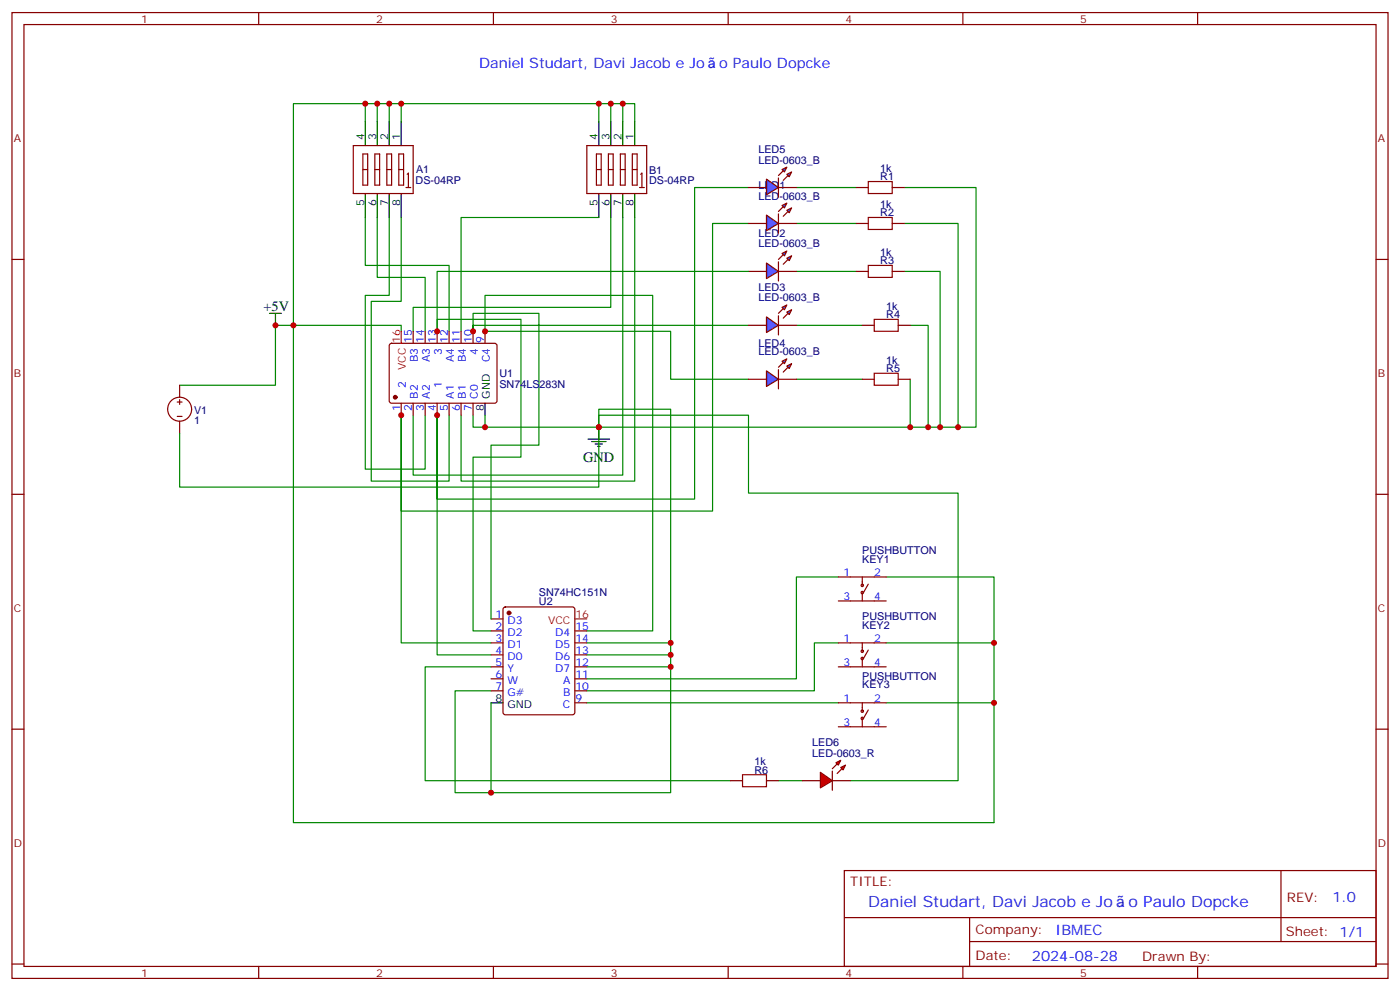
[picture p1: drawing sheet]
<svg xmlns="http://www.w3.org/2000/svg" width="412mm" height="292mm" viewBox="0 0 412 292" stroke-linecap="round" stroke-linejoin="round" font-family="sans-serif">
<g fill="none" stroke="#870000" stroke-width=".35">
<path d="M3.5 3.7h405.4v284.3h-405.4zM7.1 7.2h398.2v277.3h-398.2zM76.2 3.7v3.5M145.3 3.7v3.5M214.5 3.7v3.5M283.6 3.7v3.5M352.8 3.7v3.5M252.2 55.2h3.6M262.8 55.2h3.5M3.5 76.4h3.6M252.2 79.9h3.6M252.2 65.8h3.6"/>
<path d="M262.8 79.9h3.5M262.8 65.8h3.5M405.3 76.4h3.6M254 95.8h3.5M264.6 95.8h3.5M254 111.7h3.5M264.6 111.7h3.5M3.5 145.5h3.6M405.3 145.5h3.6M148.4 178.9l.5-.2h19.7l.7 .4v30.6l-.4 .7h-20l-.7-.4v-30.6zM246.9 176.9h14.2M246.9 169.9h14.2"/>
<path d="M254 169.9v2.4M254 174.4v2.5M255.8 172l-1.4 2.4M144.6 196.3h3.6M144.6 189.3h3.6M144.6 182.2h3.6M144.6 185.7h3.6M144.6 192.8h3.6M144.6 199.8h3.6M169.3 196.3h3.6M169.3 189.3h3.6M169.3 185.7h3.6"/>
<path d="M169.3 192.8h3.6M169.3 199.8h3.6M246.9 196.3h14.2M246.9 189.3h14.2M254 189.3v2.4M254 193.9v2.4M255.8 191.4l-1.4 2.5M3.5 214.7h3.6M144.6 203.4h3.6M169.3 206.9h3.6M169.3 203.4h3.6M246.9 214h14.2"/>
<path d="M246.9 206.9h14.2M254 206.9v2.5M254 211.5v2.5M255.8 209l-1.4 2.5M405.3 214.7h3.6M215.2 229.8h3.5M225.8 229.8h3.5M248.7 256.3h156.6v28.2h-156.6zM377.3 256.3v20.9M248.7 270.1h156.5M285.6 277.2h119.6M285.6 270.1v14.2"/>
<path d="M3.5 283.8h3.6M76.2 284.5v3.5M145.3 284.5v3.5M214.5 284.5v3.5M283.6 284.5v3.5M352.8 284.5v3.5M405.3 283.8h3.6"/>
<circle cx="254" cy="174.4" r=".35"/>
<circle cx="254" cy="172.3" r=".35"/>
<circle cx="254" cy="193.9" r=".35"/>
<circle cx="254" cy="191.7" r=".35"/>
<circle cx="254" cy="211.5" r=".35"/>
<circle cx="254" cy="209.4" r=".35"/>
</g>
<g fill="none" stroke="#008700" stroke-width=".35">
<path d="M234.6 55.2h17.6M266.3 55.2h21.2v70.6h-5.3M234.6 79.9h17.6M234.6 65.8h17.6M266.3 79.9h10.6v45.9h-3.5M266.3 65.8h15.9v60h-5.3M86.4 95.8v146.4h206.4v-72.3h-31.7M128.8 97.5v-3.5h24.7v40.6h-14.2v51.1h5.3M220.5 95.8h-81.2v1.7v-5.2h19.4v38.8h-14.1v51.1M234.6 95.8h19.4M268.1 95.8h5.3v30h-5.3M220.5 111.7h-22.9v-14.2h-54.7v-10.5h49.4v98.7h-19.4"/>
<path d="M234.6 111.7h19.4M268.1 111.7v14.1h-91.7M176.4 125.8v-3.6h44.1v23h61.7v84.6h-31.7M176.4 125.8v-5.3h21.2v68.8h-24.7M246.9 169.9h-12.3v29.9h-61.7M144.6 196.3h-19.4v33.5h90M197.6 192.8v3.5h-24.7M197.6 189.3v3.5h-24.7M197.6 196.3v37.1h-63.5v-30h10.5M246.9 189.3h-7v14.1h-67M261.1 189.3h31.7M144.6 206.9v26.5"/>
<path d="M172.9 206.9h74M261.1 206.9h31.7M229.3 229.8h7.1"/>
</g>
<path d="M255.8 53.4h7v3.6h-7zM255.8 78.1h7v3.6h-7zM255.8 64h7v3.6h-7zM257.5 94h7.1v3.5h-7.1zM257.5 109.9h7.1v3.5h-7.1zM218.7 228.1h7.1v3.5h-7.1z" fill="none" stroke="#a10000" stroke-width=".35"/>
<circle cx="149.9" cy="180.4" r=".53" fill="#870000" stroke="#870000" stroke-width=".35"/>
<path d="M144.6 206.9h3.6" fill="none" stroke="#000" stroke-width=".35"/>
<path d="M169.3 182.2h3.6" fill="none" stroke="#f00" stroke-width=".35"/>
<path d="M225.8 77.4l3.5 2.5-3.5 2.1z" fill="#09f" stroke="#870000" stroke-width=".35"/>
<path d="M229.3 77.1v5.6z" fill="#f00" stroke="#870000" stroke-width=".35"/>
<g fill="#870000" stroke="#870000" stroke-width=".35">
<path d="M229.3 76.4l1.4-1.4z"/>
<path d="M230.7 77.8l1.4-1.4z"/>
</g>
<g fill="#09f" stroke="#870000" stroke-width=".35">
<path d="M230.4 74.6l1.4-.7-.7 1.4z"/>
<path d="M231.8 76l1.4-.7-.7 1.4z"/>
</g>
<path d="M220.5 79.9h5.3M229.3 79.9h5.3" fill="none" stroke="#870000" stroke-width=".35"/>
<path d="M220.5 55.2h-15.9v91.7h-75.8v-24.7v70.6h15.8M220.5 79.9h-91.7v17.6M220.5 65.8h-10.6v84.7h-91.7v-28.3v67.1h26.4M139.3 122.2v3.6h3.6" fill="none" stroke="#008700" stroke-width=".35"/>
<path d="M225.8 109.2l3.5 2.5-3.5 2.1z" fill="#09f" stroke="#870000" stroke-width=".35"/>
<path d="M229.3 108.8v5.7z" fill="#f00" stroke="#870000" stroke-width=".35"/>
<g fill="#870000" stroke="#870000" stroke-width=".35">
<path d="M229.3 108.1l1.4-1.4z"/>
<path d="M230.7 109.5l1.4-1.4z"/>
</g>
<g fill="#09f" stroke="#870000" stroke-width=".35">
<path d="M230.4 106.4l1.4-.7-.7 1.4z"/>
<path d="M231.8 107.8l1.4-.7-.7 1.4z"/>
</g>
<path d="M220.5 111.7h5.3M229.3 111.7h5.3" fill="none" stroke="#870000" stroke-width=".35"/>
<path d="M225.8 93.3l3.5 2.5-3.5 2.1z" fill="#09f" stroke="#870000" stroke-width=".35"/>
<path d="M229.3 93v5.6z" fill="#f00" stroke="#870000" stroke-width=".35"/>
<g fill="#870000" stroke="#870000" stroke-width=".35">
<path d="M229.3 92.3l1.4-1.5z"/>
<path d="M230.7 93.7l1.4-1.4z"/>
</g>
<g fill="#09f" stroke="#870000" stroke-width=".35">
<path d="M230.4 90.5l1.4-.7-.7 1.4z"/>
<path d="M231.8 91.9l1.4-.7-.7 1.4z"/>
</g>
<path d="M220.5 95.8h5.3M229.3 95.8h5.3" fill="none" stroke="#870000" stroke-width=".35"/>
<path d="M225.8 63.3l3.5 2.5-3.5 2.1z" fill="#09f" stroke="#870000" stroke-width=".35"/>
<path d="M229.3 63v5.6z" fill="#f00" stroke="#870000" stroke-width=".35"/>
<g fill="#870000" stroke="#870000" stroke-width=".35">
<path d="M229.3 62.3l1.4-1.4z"/>
<path d="M230.7 63.7l1.4-1.4z"/>
</g>
<g fill="#09f" stroke="#870000" stroke-width=".35">
<path d="M230.4 60.5l1.4-.7-.7 1.4z"/>
<path d="M231.8 61.9l1.4-.7-.7 1.4z"/>
</g>
<path d="M220.5 65.8h5.3M229.3 65.8h5.3" fill="none" stroke="#870000" stroke-width=".35"/>
<path d="M225.8 52.7l3.5 2.5-3.5 2.1z" fill="#09f" stroke="#870000" stroke-width=".35"/>
<path d="M229.3 52.4v5.6z" fill="#f00" stroke="#870000" stroke-width=".35"/>
<g fill="#870000" stroke="#870000" stroke-width=".35">
<path d="M229.3 51.7l1.4-1.4z"/>
<path d="M230.7 53.1l1.4-1.4z"/>
</g>
<g fill="#09f" stroke="#870000" stroke-width=".35">
<path d="M230.4 49.9l1.4-.7-.7 1.4z"/>
<path d="M231.8 51.3l1.4-.7-.7 1.4z"/>
</g>
<path d="M220.5 55.2h5.3M229.3 55.2h5.3" fill="none" stroke="#870000" stroke-width=".35"/>
<g fill="#f00" stroke="#870000" stroke-width=".35">
<path d="M241.7 227.4l3.5 2.4-3.5 2.2z"/>
<path d="M245.2 227v5.7z"/>
</g>
<g fill="#870000" stroke="#870000" stroke-width=".35">
<path d="M245.2 226.3l1.4-1.4z"/>
<path d="M246.6 227.7l1.4-1.4z"/>
</g>
<g fill="#f00" stroke="#870000" stroke-width=".35">
<path d="M246.2 224.5l1.4-.7-.7 1.4z"/>
<path d="M247.6 226l1.5-.8-.7 1.5z"/>
</g>
<g fill="none" stroke="#870000" stroke-width=".35">
<path d="M104.1 42.9h17.6v14.1h-17.6zM106.9 45.3h1.4v9.2h-1.4zM106.9 49.9h1.4M110.4 45.3h1.4v9.2h-1.4zM110.4 49.9h1.4M113.9 45.3h1.5v9.2h-1.5zM113.9 49.9h1.5M117.5 45.3h1.4v9.2h-1.4zM117.5 49.9h1.4M119.6 55.2h1.4M119.9 51.3l.4-.3v4.2M172.9 42.9h17.6v14.1h-17.6z"/>
<path d="M175.7 45.3h1.4v9.2h-1.4zM175.7 49.9h1.4M179.2 45.3h1.4v9.2h-1.4zM179.2 49.9h1.4M182.7 45.3h1.4v9.2h-1.4zM182.7 49.9h1.4M186.3 45.3h1.4v9.2h-1.4zM186.3 49.9h1.4M188.4 55.2h1.4M188.7 51.3l.4-.3v4.2M121.7 97.5v3.6M125.2 97.5v3.6"/>
<path d="M128.8 97.5v3.6M132.3 97.5v3.6M135.8 97.5v3.6M139.3 97.5v3.6M142.9 97.5v3.6M52.2 118.4h1.4M52.9 113.4v3.5M52.9 117.7v1.4M114.9 101.3l.5-.2h30.6l.4 .7-.1 16.5-.6 .4-30.6-.1-.4-.6v-16.2zM118.2 118.7v3.5M121.7 118.7v3.5M125.2 118.7v3.5"/>
<path d="M128.8 118.7v3.5M132.3 118.7v3.5M135.8 118.7v3.5M139.3 118.7v3.5M52.2 122.6h1.4M52.9 124v3.5M236.4 229.8h5.3M245.2 229.8h5.3"/>
<circle cx="52.9" cy="120.5" r="3.5"/>
</g>
<g fill="none" stroke="#008700" stroke-width=".35">
<path d="M107.6 30.5v5.3M111.1 30.5v5.3M114.7 30.5v5.3M118.2 30.5v5.3M176.4 30.5h3.5v5.3M176.4 35.8v-5.3h-90v65.3M179.9 30.5h3.5v5.3M183.4 30.5h3.6v5.3M107.6 64v14.1h24.7v19.4M111.1 64v17.7h14.1v15.8M114.7 64v23h-7.1v51.1h17.6v-15.9M118.2 64v24.7h-8.8v52.9h22.9v-19.4"/>
<path d="M176.4 64h-40.6v33.5M179.9 64v26.5h-58.2v7M183.4 64v75.9h-61.7v-17.7M187 64v77.6h-51.2v-19.4M118.2 97.5v-1.7h-37.1v17.6h-28.2M142.9 122.2v3.6h33.5v17.6h-123.5v-15.9"/>
</g>
<g fill="none" stroke="#000" stroke-width=".35">
<path d="M107.6 35.8v7.1M111.1 35.8v7.1M114.7 35.8v7.1M118.2 35.8v7.1M176.4 35.8v7.1M179.9 35.8v7.1M183.4 35.8v7.1M187 35.8v7.1M107.6 57v7M111.1 57v7M114.7 57v7M118.2 57v7"/>
<path d="M176.4 57v7M179.9 57v7M183.4 57v7M187 57v7M79.4 92.3h3.5M81.1 92.3v3.5M142.9 118.7v3.5M173.2 129.3h6.4M174.3 130h4.2M175.3 130.7h2.1M176 131.4h.7M176.4 125.8v3.5"/>
</g>
<circle cx="116.4" cy="116.9" r=".53" fill="#870000" stroke="#870000" stroke-width=".35"/>
<path d="M118.2 97.5v3.6" fill="none" stroke="#f00" stroke-width=".35"/>
<g fill="#c00">
<circle cx="292.8" cy="206.9" r=".88"/>
<circle cx="292.8" cy="189.3" r=".88"/>
<circle cx="139.3" cy="97.5" r=".88"/>
<circle cx="142.9" cy="97.5" r=".88"/>
<circle cx="197.6" cy="196.3" r=".88"/>
<circle cx="197.6" cy="192.8" r=".88"/>
<circle cx="197.6" cy="189.3" r=".88"/>
<circle cx="144.6" cy="233.4" r=".88"/>
<circle cx="128.8" cy="97.5" r=".88"/>
<circle cx="118.2" cy="122.2" r=".88"/>
<circle cx="128.8" cy="122.2" r=".88"/>
<circle cx="282.2" cy="125.8" r=".88"/>
<circle cx="276.9" cy="125.8" r=".88"/>
<circle cx="273.4" cy="125.8" r=".88"/>
<circle cx="268.1" cy="125.8" r=".88"/>
<circle cx="107.6" cy="30.5" r=".88"/>
<circle cx="111.1" cy="30.5" r=".88"/>
<circle cx="114.7" cy="30.5" r=".88"/>
<circle cx="118.2" cy="30.5" r=".88"/>
<circle cx="183.4" cy="30.5" r=".88"/>
<circle cx="179.9" cy="30.5" r=".88"/>
<circle cx="176.4" cy="30.5" r=".88"/>
<circle cx="86.4" cy="95.8" r=".88"/>
<circle cx="176.4" cy="125.8" r=".88"/>
<circle cx="142.9" cy="125.8" r=".88"/>
<circle cx="81.1" cy="95.8" r=".88"/>
</g>
<g font-size="4.6" fill="#00f">
<text x="255.8" y="266.9">Daniel Studart, Davi Jacob e Jo</text>
<text x="332.4" y="266.9">o Paulo Dopcke</text>
</g>
<g font-size="4.2" fill="#00f">
<text x="141.1" y="19.9">Daniel Studart, Davi Jacob e Jo</text>
<text x="211.8" y="19.9">o Paulo Dopcke</text>
<text x="392.5" y="265.6">1.0</text>
<text x="310.9" y="275.1">IBMEC</text>
<text x="304" y="282.9">2024-08-28</text>
</g>
<g font-size="4.2">
<text x="77.6" y="91.5">+5V</text>
<text x="171.7" y="136">GND</text>
</g>
<g font-size="3.9" fill="#800">
<text x="250.5" y="260.9">TITLE:</text>
<text x="379.1" y="265.6">REV:</text>
<text x="287.4" y="275.1">Company:</text>
<text x="378.7" y="275.7">Sheet: 1/1</text>
<text x="287.4" y="282.8">Date:</text>
<text x="336.4" y="282.8">Drawn By:</text>
</g>
<g font-size="3.2" fill="#800">
<text x="41.6" y="6.7">1</text>
<text x="110.8" y="6.7">2</text>
<text x="179.9" y="6.7">3</text>
<text x="249.1" y="6.7">4</text>
<text x="318.2" y="6.7">5</text>
<text x="4.1" y="41.8">A</text>
<text x="405.9" y="41.8">A</text>
<text x="4.1" y="110.9">B</text>
<text x="405.9" y="110.9">B</text>
<text x="4.1" y="180.1">C</text>
<text x="405.9" y="180.1">C</text>
<text x="4.1" y="249.2">D</text>
<text x="405.9" y="249.2">D</text>
<text x="41.6" y="287.5">1</text>
<text x="110.8" y="287.5">2</text>
<text x="179.9" y="287.5">3</text>
<text x="249.1" y="287.5">4</text>
<text x="318.2" y="287.5">5</text>
</g>
<g font-size="3.2">
<text x="107.2" y="41.1" transform="rotate(-90 107.2 41.1)">4</text>
<text x="110.8" y="41.1" transform="rotate(-90 110.8 41.1)">3</text>
<text x="114.3" y="41.1" transform="rotate(-90 114.3 41.1)">2</text>
<text x="117.8" y="41.1" transform="rotate(-90 117.8 41.1)">1</text>
<text x="176" y="41.1" transform="rotate(-90 176 41.1)">4</text>
<text x="179.6" y="41.1" transform="rotate(-90 179.6 41.1)">3</text>
<text x="183.1" y="41.1" transform="rotate(-90 183.1 41.1)">2</text>
<text x="186.6" y="41.1" transform="rotate(-90 186.6 41.1)">1</text>
<text x="107.2" y="60.8" transform="rotate(-90 107.2 60.8)">5</text>
<text x="110.8" y="60.8" transform="rotate(-90 110.8 60.8)">6</text>
<text x="114.3" y="60.8" transform="rotate(-90 114.3 60.8)">7</text>
<text x="117.8" y="60.8" transform="rotate(-90 117.8 60.8)">8</text>
<text x="176" y="60.8" transform="rotate(-90 176 60.8)">5</text>
<text x="179.6" y="60.8" transform="rotate(-90 179.6 60.8)">6</text>
<text x="183.1" y="60.8" transform="rotate(-90 183.1 60.8)">7</text>
<text x="186.6" y="60.8" transform="rotate(-90 186.6 60.8)">8</text>
<text x="144.3" y="117.4" transform="rotate(-90 144.3 117.4)">GND</text>
<text x="142.5" y="120.9" transform="rotate(-90 142.5 120.9)">8</text>
<text x="146" y="206.6">8</text>
<text x="149.5" y="208.3">GND</text>
</g>
<g font-size="3.2" fill="#000080">
<text x="223.4" y="45.1">LED5</text>
<text x="122.6" y="51">A1</text>
<text x="191.2" y="51.1">B1</text>
<text x="223.4" y="48.2">LED-0603_B</text>
<text x="259.3" y="50.6">1k</text>
<text x="259.3" y="53.1">R1</text>
<text x="122.4" y="54.2">DS-04RP</text>
<text x="191.2" y="54.2">DS-04RP</text>
<text x="223.4" y="58.7">LED-0603_B</text>
<text x="223.4" y="55.7">LED1</text>
<text x="259.3" y="61.2">1k</text>
<text x="259.3" y="63.7">R2</text>
<text x="223.4" y="69.8">LED2</text>
<text x="223.4" y="72.8">LED-0603_B</text>
<text x="259.3" y="75.3">1k</text>
<text x="259.3" y="77.8">R3</text>
<text x="223.4" y="88.7">LED-0603_B</text>
<text x="223.4" y="85.7">LED3</text>
<text x="261.1" y="91.2">1k</text>
<text x="261.1" y="93.7">R4</text>
<text x="223.4" y="104.6">LED-0603_B</text>
<text x="223.4" y="102.2">LED4</text>
<text x="261.1" y="107.1">1k</text>
<text x="147.1" y="111.1">U1</text>
<text x="261.1" y="109.5">R5</text>
<text x="147.1" y="114.2">SN74LS283N</text>
<text x="57.1" y="124.8">1</text>
<text x="57.1" y="121.7">V1</text>
<text x="254" y="163.2">PUSHBUTTON</text>
<text x="254" y="165.6">KEY1</text>
<text x="158.7" y="175.5">SN74HC151N</text>
<text x="158.7" y="178">U2</text>
<text x="254" y="182.6">PUSHBUTTON</text>
<text x="254" y="185">KEY2</text>
<text x="254" y="200.2">PUSHBUTTON</text>
<text x="254" y="202.7">KEY3</text>
<text x="239.3" y="219.7">LED6</text>
<text x="222.2" y="225.2">1k</text>
<text x="222.2" y="227.7">R6</text>
<text x="239.3" y="222.8">LED-0603_R</text>
</g>
<g font-size="3.2" fill="#f00">
<text x="117.8" y="100.9" transform="rotate(-90 117.8 100.9)">16</text>
<text x="119.6" y="109" transform="rotate(-90 119.6 109)">VCC</text>
<text x="161.4" y="183.6">VCC</text>
<text x="169.5" y="181.9">16</text>
</g>
<g font-size="3.2" fill="#00f">
<text x="121.4" y="100.9" transform="rotate(-90 121.4 100.9)">15</text>
<text x="124.9" y="100.9" transform="rotate(-90 124.9 100.9)">14</text>
<text x="128.4" y="100.9" transform="rotate(-90 128.4 100.9)">13</text>
<text x="131.9" y="100.9" transform="rotate(-90 131.9 100.9)">12</text>
<text x="135.5" y="100.9" transform="rotate(-90 135.5 100.9)">11</text>
<text x="139" y="100.9" transform="rotate(-90 139 100.9)">10</text>
<text x="142.5" y="100.9" transform="rotate(-90 142.5 100.9)">9</text>
<text x="123.1" y="106.6" transform="rotate(-90 123.1 106.6)">B3</text>
<text x="126.6" y="106.6" transform="rotate(-90 126.6 106.6)">A3</text>
<text x="130.2" y="104.4" transform="rotate(-90 130.2 104.4)">3</text>
<text x="133.7" y="106.6" transform="rotate(-90 133.7 106.6)">A4</text>
<text x="137.2" y="106.6" transform="rotate(-90 137.2 106.6)">B4</text>
<text x="140.8" y="104.4" transform="rotate(-90 140.8 104.4)">4</text>
<text x="144.3" y="106.6" transform="rotate(-90 144.3 106.6)">C4</text>
<text x="119.6" y="114.2" transform="rotate(-90 119.6 114.2)">2</text>
<text x="123.1" y="117.4" transform="rotate(-90 123.1 117.4)">B2</text>
<text x="126.6" y="117.4" transform="rotate(-90 126.6 117.4)">A2</text>
<text x="130.2" y="114.2" transform="rotate(-90 130.2 114.2)">1</text>
<text x="133.7" y="117.4" transform="rotate(-90 133.7 117.4)">A1</text>
<text x="137.2" y="117.4" transform="rotate(-90 137.2 117.4)">B1</text>
<text x="140.8" y="117.4" transform="rotate(-90 140.8 117.4)">C0</text>
<text x="117.8" y="120.9" transform="rotate(-90 117.8 120.9)">1</text>
<text x="121.4" y="120.9" transform="rotate(-90 121.4 120.9)">2</text>
<text x="124.9" y="120.9" transform="rotate(-90 124.9 120.9)">3</text>
<text x="128.4" y="120.9" transform="rotate(-90 128.4 120.9)">4</text>
<text x="131.9" y="120.9" transform="rotate(-90 131.9 120.9)">5</text>
<text x="135.5" y="120.9" transform="rotate(-90 135.5 120.9)">6</text>
<text x="139" y="120.9" transform="rotate(-90 139 120.9)">7</text>
<text x="248.5" y="169.5">1</text>
<text x="257.5" y="169.5">2</text>
<text x="248.5" y="176.6">3</text>
<text x="257.5" y="176.6">4</text>
<text x="146" y="181.9">1</text>
<text x="146" y="185.4">2</text>
<text x="149.5" y="183.6">D3</text>
<text x="169.5" y="185.4">15</text>
<text x="146" y="188.9">3</text>
<text x="149.5" y="187.1">D2</text>
<text x="149.5" y="190.7">D1</text>
<text x="163.6" y="190.7">D5</text>
<text x="163.6" y="187.1">D4</text>
<text x="169.5" y="188.9">14</text>
<text x="248.5" y="188.9">1</text>
<text x="257.5" y="188.9">2</text>
<text x="146" y="192.4">4</text>
<text x="146" y="196">5</text>
<text x="149.5" y="194.2">D0</text>
<text x="149.5" y="197.7">Y</text>
<text x="163.6" y="197.7">D7</text>
<text x="163.6" y="194.2">D6</text>
<text x="169.5" y="196">12</text>
<text x="169.5" y="192.4">13</text>
<text x="248.5" y="196">3</text>
<text x="257.5" y="196">4</text>
<text x="146" y="199.5">6</text>
<text x="146" y="203">7</text>
<text x="149.5" y="201.3">W</text>
<text x="165.9" y="201.3">A</text>
<text x="169.5" y="203">10</text>
<text x="169.5" y="199.5">11</text>
<text x="149.5" y="204.8">G#</text>
<text x="165.8" y="208.3">C</text>
<text x="165.9" y="204.8">B</text>
<text x="169.5" y="206.6">9</text>
<text x="248.5" y="206.6">1</text>
<text x="257.5" y="206.6">2</text>
<text x="248.5" y="213.6">3</text>
<text x="257.5" y="213.6">4</text>
</g>
</svg>
